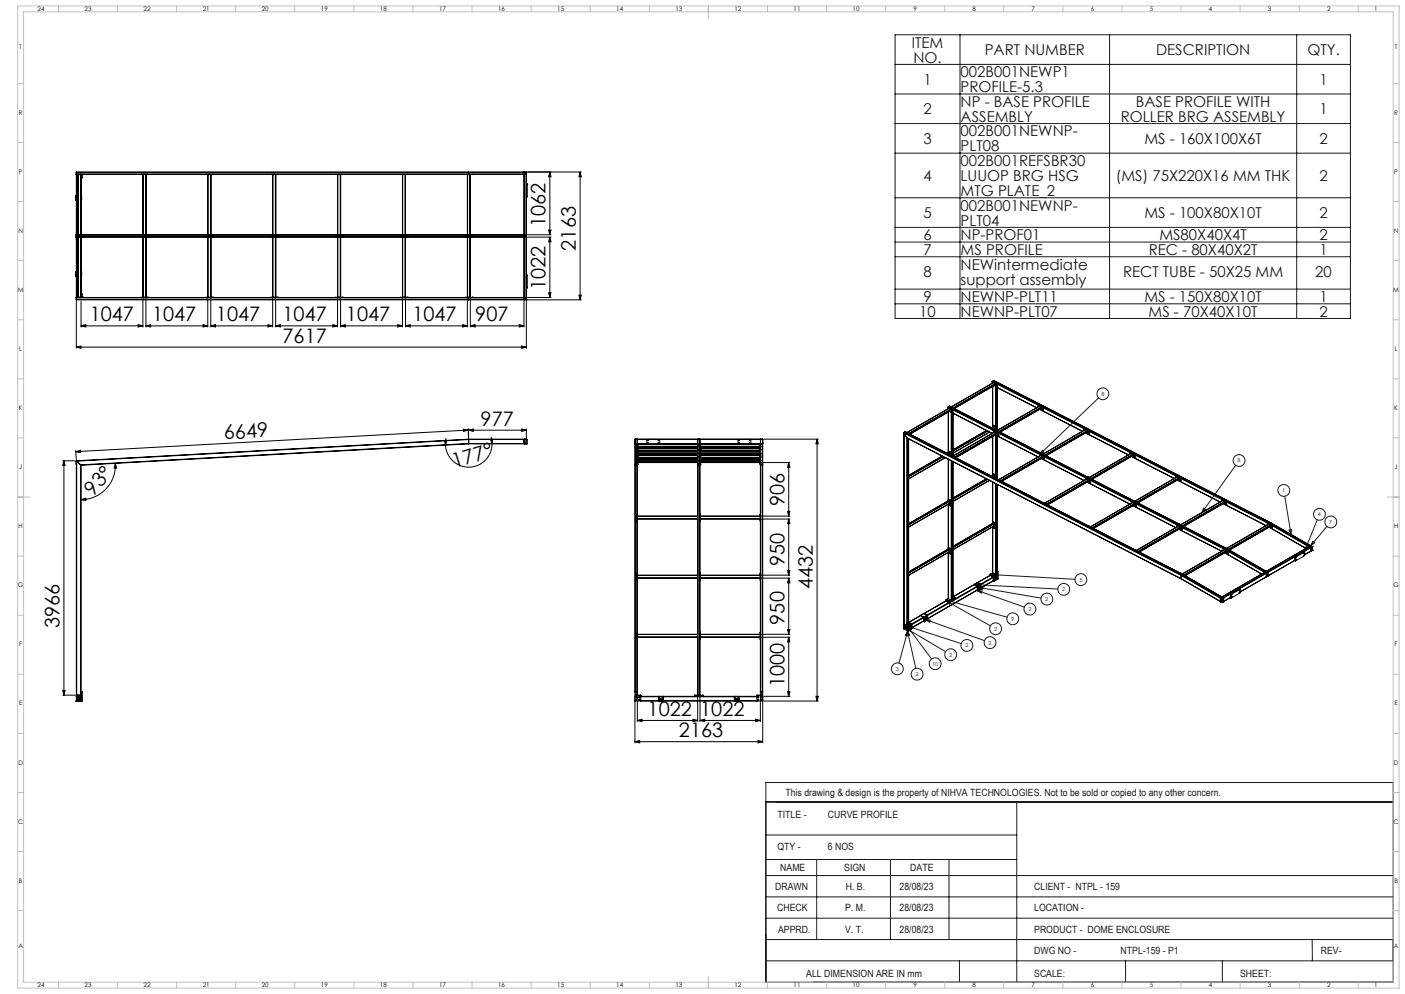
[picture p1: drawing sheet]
<svg xmlns="http://www.w3.org/2000/svg" width="1189mm" height="841mm" viewBox="0 0 1189 841" stroke-linecap="round" stroke-linejoin="round" font-family="sans-serif">
<g fill="none" stroke="#000" stroke-width=".85">
<path d="M465 146v53M465 146l1 4h-2zM491 146l1 4h-2zM491 146v108M492 146h-46M446 199h20M464 195h2l-1 4zM446 201h20M465 201v51M465 201l1 4h-2zM65 255v40M69 255v22"/>
<path d="M121 253v24M123 253v24M176 253v24M178 253v24M231 253v24M233 253v24M286 253v24M288 253v24M341 253v24M343 253v24M395 253v24M398 253v24"/>
<path d="M443 255v22M445 255v40M446 252h20M446 254h46M464 248h2l-1 4zM490 250h2l-1 4zM69 276l4-1v2zM69 276h52M117 275l4 1-4 1zM123 276l4-1v2zM123 276h53M172 275l4 1-4 1z"/>
<path d="M178 276l4-1v2zM178 276h53M227 275l4 1-4 1zM233 276l4-1v2zM233 276h53M282 275l4 1-4 1zM288 276l4-1v2zM288 276h53M337 275l4 1-4 1zM343 276l4-1v2zM343 276h52M392 275l3 1-3 1z"/>
<path d="M398 276l4-1v2zM398 276h45M439 275l4 1-4 1zM65 294l4-1v2zM65 294h380M441 293l4 1-4 1zM376 373h2l-1 4zM378 371l-1 6M392 363l4 1-4 1zM396 363l1 8v-8M396 364l-332 18M397 364l4-1v2z"/>
<path d="M397 364h48M415 372l2-1-1 5zM416 370v6M416 376a20 20 0 0 1-19 19 20 20 0 0 1-20-18M441 363l4 1-4 1zM445 363v8M646 372h46M691 372l1 4h-2zM691 372v221M53 390h11M54 390l1 4h-2zM54 390v198"/>
<path d="M64 381l1 8M64 382l4-1v2zM98 392l1 4h-2zM98 392v2a29 29 0 0 1-29 29M644 391h24M667 391l1 4h-2zM667 391v46M69 423l4-2v2zM644 437h24M644 439h24M666 433h2l-1 4zM667 439l1 4h-2z"/>
<path d="M667 439v48M644 487h24M644 489h24M666 483h2l-1 4zM667 489l1 4h-2zM667 489v48M644 537h24M644 539h24M666 533h2l-1 4zM667 539l1 4h-2zM667 539v50M53 584h2l-1 4z"/>
<path d="M53 588h11M537 589v40M539 589v22M590 589v22M592 589v22M643 589v22M645 589v40M646 589h22M646 593h46M666 585h2l-1 4zM690 589h2l-1 4zM539 610l4-1v2z"/>
<path d="M539 610h51M586 609l4 1-4 1zM592 610l4-1v2zM592 610h51M639 609l4 1-4 1zM537 628l4-1v2zM537 628h108M641 627l4 1-4 1zM648 678v153"/>
</g>
<g fill="none" stroke="#191924" stroke-width=".85">
<path d="M757 29h386v240h-386zM812 29v240M939 29v240M1097 29v240M757 54h386M757 80h386M757 105h386M757 130h386M757 167h386M757 192h386M757 205h386M757 217h386"/>
<path d="M757 245h386M757 257h386M930 337l-50 48M882 381l1 2-3 2zM1046 394l-29 40M1087 420l6 32M1019 430l1 1-3 3zM1115 440l-11 27M1091 448h2v4zM1111 458l2 1-4 3zM1123 445l-14 17M1104 463l2 1-2 3z"/>
<path d="M824 495l71 3M824 495l4-1v2zM827 500l40 14M827 500h4v2zM828 497l53 9M828 497h4v2zM838 486l72 4M838 486l4-1v2zM801 508l51 14M801 508h4l-1 2zM801 508l37 22M801 508l4 1-1 2z"/>
<path d="M765 530l35 21M765 530l4 2-1 1zM765 529l49 16M765 529h4l-1 2zM768 530l20 28M768 530l3 3-2 1zM768 534l7 32M768 534l2 3-2 1zM768 534l-7 27M768 534v4l-2-1zM783 524l50 18M783 524l4 1v1z"/>
<path d="M648 662h531v169h-531zM648 678h531M860 678v153M648 706h212M648 727h212M691 727v68M754 727v68M803 727v68M648 759h531M648 741h531M648 777h531M648 795h531"/>
<path d="M1110 795l1 18M648 813h531M812 813v18M953 813v18M1034 813v18"/>
<circle cx="933" cy="333" r="5"/>
<circle cx="1049" cy="390" r="5"/>
<circle cx="1086" cy="415" r="5"/>
<circle cx="1117" cy="435" r="5"/>
<circle cx="1126" cy="442" r="5"/>
<circle cx="900" cy="499" r="5"/>
<circle cx="915" cy="490" r="5"/>
<circle cx="872" cy="515" r="5"/>
<circle cx="886" cy="507" r="5"/>
<circle cx="843" cy="532" r="5"/>
<circle cx="857" cy="524" r="5"/>
<circle cx="805" cy="554" r="5"/>
<circle cx="818" cy="546" r="5"/>
<circle cx="838" cy="544" r="5"/>
<circle cx="759" cy="566" r="5"/>
<circle cx="776" cy="570" r="5"/>
<circle cx="791" cy="562" r="5"/>
</g>
<g fill="none" stroke="#c0c0c0" stroke-width=".85">
<path d="M15 5h1169v831h-1169zM20 10h1159v821h-1159zM49 5v5M99 5v5M149 5v5M199 5v5M249 5v5M299 5v5M349 5v5M399 5v5M449 5v5M499 5v5"/>
<path d="M549 5v5M599 5v10M649 5v5M699 5v5M749 5v5M799 5v5M849 5v5M899 5v5M949 5v5M999 5v5M1049 5v5M1099 5v5"/>
<path d="M1149 5v5M15 71h5M1179 71h5M15 121h5M1179 121h5M15 171h5M1179 171h5M15 221h5M1179 221h5M15 271h5M1179 271h5M15 321h5"/>
<path d="M1179 321h5M15 371h5M1179 371h5M15 421h10M1174 421h10M15 471h5M1179 471h5M15 521h5M1179 521h5M15 571h5M1179 571h5M15 621h5"/>
<path d="M1179 621h5M15 671h5M1179 671h5M15 721h5M1179 721h5M15 771h5M1179 771h5M49 831v5M99 831v5M149 831v5M199 831v5M249 831v5"/>
<path d="M299 831v5M349 831v5M399 831v5M449 831v5M499 831v5M549 831v5M599 826v10M649 831v5M699 831v5M749 831v5M799 831v5M849 831v5"/>
<path d="M899 831v5M949 831v5M999 831v5M1049 831v5M1099 831v5M1149 831v5"/>
</g>
<g fill="#000">
<path d="M490 250h2l-1 4zM491 146l1 4h-2z"/>
<path d="M117 275l4 1-4 1zM69 276l4-1v2zM282 275l4 1-4 1zM233 276l4-1v2z"/>
<path d="M123 276l4-1v2zM172 275l4 1-4 1zM178 276l4-1v2zM227 275l4 1-4 1zM288 276l4-1v2zM337 275l4 1-4 1zM343 276l4-1v2zM392 275l3 1-3 1z"/>
<path d="M398 276l4-1v2zM439 275l4 1-4 1z"/>
<path d="M441 293l4 1-4 1zM65 294l4-1v2z"/>
<path d="M376 373h2l-1 4zM415 372l2-1-1 5z"/>
<path d="M392 363l4 1-4 1zM64 382l4-1v2z"/>
<path d="M441 363l4 1-4 1zM397 364l4-1v2z"/>
<path d="M691 372l1 4h-2zM690 589h2l-1 4z"/>
<path d="M54 390l1 4h-2zM53 584h2l-1 4zM465 146l1 4h-2zM464 195h2l-1 4zM465 201l1 4h-2zM464 248h2l-1 4zM667 391l1 4h-2zM666 433h2l-1 4zM667 439l1 4h-2zM666 483h2l-1 4zM667 489l1 4h-2zM666 533h2l-1 4zM667 539l1 4h-2zM666 585h2l-1 4z"/>
<path d="M69 423l4-2v2zM98 392l1 4h-2z"/>
<path d="M539 610l4-1v2zM586 609l4 1-4 1zM592 610l4-1v2zM639 609l4 1-4 1zM537 628l4-1v2zM641 627l4 1-4 1z"/>
</g>
<path d="M882 381l1 2-3 2zM1019 430l1 1-3 3zM1091 448h2v4zM1104 463l2 1-2 3zM1111 458l2 1-4 3zM783 524l4 1v1zM768 534v4l-2-1zM768 534l2 3-2 1zM768 530l3 3-2 1zM765 530l4 2-1 1zM765 529h4l-1 2zM801 508l4 1-1 2zM801 508h4l-1 2zM827 500h4v2zM828 497h4v2zM824 495l4-1v2zM838 486l4-1v2z" fill="#191924"/>
<g fill="none" stroke="#000" stroke-width=".85">
<path d="M65 146v107M65 150v1M65 148v50M66 148v50M68 148v50M69 150h.1M69 148v50M69 148h.1M69 148v2M70 148h.1M119 148h.1M119 148h6"/>
<path d="M121 148v50M123 148v50M125 148h.1M174 148h.1M174 148h6M176 148v50M178 148v50M180 148h.1M229 148h.1M229 148h6M231 148v50M233 148v50"/>
<path d="M235 148h.1M284 148h.1M284 148h6M286 148v50M288 148v50M290 148h.1M339 148h.1M339 148h6M341 148v50M343 148v50M345 148h.1M394 148h.1"/>
<path d="M394 148h5M395 148v50M396 148v50M397 146v1M397 147h.1M398 148v50M399 148h-335h6M399 148h44v51h-44M399 148h1M399 148h.1M400 148h.1M443 146h1"/>
<path d="M443 146h-378h380M443 146h.1M444 146v108M444 146h1M445 146h.1M445 146v108M445 147v52M445 147h-380v1M445 146v1M445 156h1v11h-1M64 169h.1M64 170h1"/>
<path d="M65 166v4M65 166h-1v3M69 166v3v1M69 170h.1M65 199h380M65 196h.1M69 196h.1M70 198h.1M70 198l-6 1h335M70 198v1M119 198v1M119 198h6"/>
<path d="M125 198h.1M125 198v1M174 198v1M174 198h6M180 198h.1M180 198v1M229 198v1M229 198h6M235 198h.1M235 198v1M284 198v1M284 198h6"/>
<path d="M290 198h.1M290 198v1M339 198v1M339 198h6M345 198h.1M345 198v1M394 198v1M394 198h5M397 199h.1M397 199v1M399 198h1M399 198v1"/>
<path d="M400 198v1M400 198h.1M445 199v1M65 203h.1M65 201v51M66 201v51M68 201v51M69 203h.1M69 201v51M70 201h.1M119 201h.1M119 201h6"/>
<path d="M121 201v51M123 201v51M125 201h.1M174 201h.1M174 201h6M176 201v51M178 201v51M180 201h.1M229 201h.1M229 201h6M231 201v51M233 201v51"/>
<path d="M235 201h.1M284 201h.1M284 201h6M286 201v51M288 201v51M290 201h.1M339 201h.1M339 201h6M341 201v51M343 201v51M345 201h.1M394 201h.1"/>
<path d="M394 201h5M395 201v51M396 201v51M397 200v1M397 201h-333h6M398 201v51M399 201h.1M399 201h44v51h-379h6M399 201h1M400 201h.1M445 200v52M445 200h-380v1"/>
<path d="M64 230v4h1M64 230h.1M64 230h1M65 230v4M69 230v4M69 234h.1M445 233h1v11h-1M65 253l378 1M65 253h380M65 249h.1M65 252h380M69 249h.1"/>
<path d="M69 252h.1M69 251v1M69 249v2M69 251h.1M70 252h.1M119 252h.1M119 252h6M125 252h.1M174 252h.1M174 252h6M180 252h.1M229 252h.1"/>
<path d="M229 252h6M235 252h.1M284 252h.1M284 252h6M290 252h.1M339 252h.1M339 252h6M345 252h.1M394 252h.1M394 252h5M397 252v1M397 253h.1"/>
<path d="M399 252h1M400 252h.1M443 254h.1M443 254h1M444 254h1M445 254h.1M445 253v1M445 252v1M840 323v1M840 323l4 2M840 323h.1M840 327v34"/>
<path d="M840 323l235 121v-1M840 323l235 120M840 327v33M841 324h.1M841 324l-36 20M841 324h1M841 322l235 121M841 322h.1M841 322l-1 1M842 326l2 1M842 326v1M842 324l1 1"/>
<path d="M842 324l-36 21M842 327l35 18M842 327v37M843 325h.1M843 325l-36 20M843 327v37M844 325h.1M844 327h.1M844 325v2M844 328v36M802 345v1M802 345h.1"/>
<path d="M802 345l4 2M802 344v1M803 344v1l234 120M803 349l-1 34M803 344l234 121M803 345h.1M803 345l-36 21M803 345l2 1M804 344h.1M804 344l234 120M804 344h-1M804 344l4 2"/>
<path d="M804 348l2 1M804 348l1 1M805 346h.1M805 346l-36 21-1-1M805 349h.1M805 349l35 18M805 344h.1M805 349v36M805 344l1 1M805 346v1M805 346l-36 21M805 347l-35 20"/>
<path d="M806 347h.1M806 347v2M806 349h.1M806 350v36M806 345h1M808 346l35-21zM808 346h.1M840 360h.1M840 360l2 1M879 343h.1M879 343h-1M879 343l-1 1"/>
<path d="M879 343l3 2M879 343l4 2M880 344h.1M880 344l-36 20M880 346l36 19M880 344h1M880 346l3 1M881 344v1M881 344l-36 21M881 345h.1M881 345l-35 20M881 345l-35 21"/>
<path d="M882 346h.1M882 345h1M883 345h.1M883 345h-1M883 345v2M883 347h.1M397 372h48M397 372h.1M397 372v3M397 372l-332 18M397 375v1M397 375h48"/>
<path d="M397 375l-329 18M397 376l-328 18M444 375h.1M443 372v3M444 372h1M444 372h-1M445 372h.1M445 375h.1M445 372v3M445 375v1M445 372h1v4h-49M537 375v1"/>
<path d="M537 372h108M537 375l1 210M537 376h108M537 375h10M537 372v3M537 376v217M537 375h.1M538 372h-1M538 372l-1 3M539 372v213M539 372v3M539 375h.1"/>
<path d="M539 376v212l3 1M539 378h.1M539 378h1M540 377h.1M540 378h.1M540 380h.1M540 378v2M540 379h50M540 376h50M540 376v1M540 377v1M547 372v4"/>
<path d="M558 375h66M558 372v4M590 377h.1M590 378h.1M590 380h.1M590 378v2M590 376v1M590 377v1M590 375l1 213M590 378h-51h51M590 372v3M590 376v212"/>
<path d="M591 375h.1M591 372h-1M591 372h.1M592 372v216M592 375h.1M592 372v3M592 378h51h-51M592 378h1M592 376v212M592 377h1M592 380h1M593 377h.1"/>
<path d="M593 378h.1M593 380h.1M593 378v2M593 379h50M593 376h50M593 376v1M593 377v1M624 372v4M635 375h10M635 372v4M643 376v212l-2 1M643 377h.1"/>
<path d="M643 378h.1M643 380h.1M644 372v213M644 372v3M645 372v3M645 372h.1M645 375v1M645 375v210M645 376v217M765 366v163M765 366h.1M765 366l235 120"/>
<path d="M765 366l235 121M765 366l2 4M766 365h.1M766 365l235 121M766 365l-1 1M766 365l4 2M767 370l233 120M767 370v159M768 371v156M769 371v155M770 367h.1M835 364l-29 17"/>
<path d="M836 365l-30 16M836 365l-30 17M840 369v33M840 361l-1 1M840 361h.1M840 369v32M840 361l1 1M841 362h.1M841 362h-1M841 362v1M841 365h.1M841 365v1"/>
<path d="M841 365l4 2M842 361h.1M842 361v2M842 365h.1M842 365l-36 21M842 365l2 1M842 368v37M843 364h.1M843 364l4 2M843 368l2 1M843 368v37M844 366h.1"/>
<path d="M844 366l-36 21-2-1M844 367l-35 20M844 364l1 1M844 367h.1M844 366v1M844 366l-36 21M844 369v36M845 367h.1M845 367v2M845 369h.1M845 365h.1M847 366h.1"/>
<path d="M917 363v1M917 363h.1M917 363l4 2M919 364l-36 20M919 364h1M919 366l36 19M919 366l2 1M920 364v1M920 364l-36 21M920 365h.1M920 365l-36 20M921 366h.1"/>
<path d="M921 365h1M922 367h-1M922 365v2M922 367h.1M64 390l1 3M64 390h1M65 390h.1M65 390v203M65 390l3 3M65 390v198M68 393l1 1M68 393v196"/>
<path d="M69 394v191M537 393h2M539 381h.1M539 387h.1M539 390h.1M539 384h.1M539 393h.1M539 393h1M539 384h1M539 381h1M539 387h1M539 390h1"/>
<path d="M540 381h.1M540 386h.1M540 387h.1M540 389h.1M540 390h.1M540 383h.1M540 381v2M540 384h.1M540 392h.1M540 390v2M540 393h.1M540 382h50"/>
<path d="M540 391h50M540 387h50M540 388h50M540 385h50M540 380v1M540 383v1M540 386v1M540 389v1M540 392v1M540 384h50M590 392h.1M590 390v2"/>
<path d="M590 393h.1M590 381h.1M590 386h.1M590 387h.1M590 389h.1M590 390h.1M590 383h.1M590 381v2M590 384h.1M590 380v1M590 383v1M590 386v1"/>
<path d="M590 389v1M590 392v1M590 393h2M590 384h-51l1 2M590 384v2M590 387v2M590 387h-51l1 2M590 381h-51h51M590 390h-51h51M592 390h51h-51M592 381h51h-51M592 384l1 2"/>
<path d="M592 387l1 2M592 393h1M592 384h1M592 381h1M592 387h1M592 390h1M592 392h1M592 383h1M592 386h1M592 389h1M593 392h.1M593 390v2"/>
<path d="M593 393h.1M593 383h.1M593 381v2M593 384h.1M593 386h.1M593 387h.1M593 389h.1M593 390h.1M593 381h.1M593 382h50M593 391h50M593 387h50"/>
<path d="M593 388h50M593 385h50M593 380v1M593 383v1M593 386v1M593 389v1M593 392v1M593 384h50M643 392h.1M643 393h.1M643 383h.1M643 384h.1"/>
<path d="M643 386h.1M643 384h-51M643 387h.1M643 389h.1M643 387h-51M643 390h.1M643 381h.1M643 393h2M798 386l-29 17M800 387l-31 18M802 389v35M803 383h.1"/>
<path d="M803 383h-2h2M803 381h.1M803 381l-1 1M803 381l1 1M803 383l-1 1M803 383v1M804 382v1M804 382h.1M804 383v2M804 383h.1M805 390v118M805 385h.1"/>
<path d="M805 385l4 2M806 391v116M806 383l31-17-31 17M809 387h.1M879 387l-37-19 36 19M880 385l4 2M880 385v1M880 385h.1M881 385h.1M881 388l36 19M881 385l-36 21M881 385l2 1"/>
<path d="M881 384h.1M881 384l4 2M882 388l2 1M883 386h.1M883 386l-36 21-2-1M883 384h.1M883 386v1M883 384l1 1M883 386l-36 21M883 387h.1M883 387l-35 20M884 387h.1"/>
<path d="M884 387v2M884 389h.1M884 388v1M884 385h.1M885 386l35-21zM885 386h.1M956 383v1M956 383h.1M956 383l4 2M957 383h.1M957 383l-36 21M957 386l37 19"/>
<path d="M957 383l2 1M958 386l36 19M958 386l2 1M959 384h.1M959 384l-36 21M959 384v1M959 385h.1M959 385l-35 20M960 385h.1M960 387h.1M960 385v2M769 402l28-16-28 16"/>
<path d="M835 405l-29 16M835 405l-29 17M836 406l-30 17M840 408v35M840 402l-1 1M840 402h.1M840 408v33M840 402h1M840 401h.1M840 401h2M841 402v1M841 402l-1 1"/>
<path d="M841 403v1M841 403h-1M842 401v1M842 401h.1M842 402v2M842 402h.1M842 409v77M843 409v75M844 405h.1M844 410v73M844 405l4 2M848 407h.1"/>
<path d="M919 404v1M919 405v1M919 405l4 2M920 405h.1M920 408l36 18M920 405l-36 21 1 1 36-21M920 405l1 1M920 404h.1M920 404l4 2M921 408h2M921 406h1M921 404h.1"/>
<path d="M921 404l2 1M922 406v1M922 406l-36 21M922 407h.1M922 407l-36 20M923 407h.1M923 406v1M923 407v1M923 409h.1M923 408h.1M923 405h.1M924 406h.1"/>
<path d="M995 403v1M995 403h.1M995 403l4 2M996 403h.1M996 406l37 19M996 403l-36 21M996 403l2 1M997 406l2 1M998 404h.1M998 404l-36 21M998 404v1M998 405h.1"/>
<path d="M998 405l-35 20M999 405h.1M999 405v2M999 407h.1M540 435h.1M540 435v6M540 437h50M540 439h50M590 435v6M590 435h.1M592 435h1M593 435v6"/>
<path d="M593 437h50M593 439h50M643 435h.1M802 427l2 1M802 427v38M803 424h.1M803 424l-34 19M803 422h.1M803 422h-1M803 422l1 1M803 424l-34 20M803 423h.1"/>
<path d="M803 426h.1M803 426l-34 20M803 424v2M804 428h.1M804 423h.1M804 423v5M806 424l31-18-31 18M883 425h.1M883 425l4 2M887 427h.1M958 424l-1 2M958 424h-1"/>
<path d="M958 424l3 2M958 424h.1M959 425h.1M959 425l-36 21 1 1 36-21M959 425l1 1M959 428l36 18-36-18M959 424h.1M959 424l4 2M959 427l2 2M960 426h.1M960 424h.1M960 424l2 1"/>
<path d="M960 426v1M960 426l-35 21M960 427h.1M960 427l-35 20M961 427h.1M961 426l1 1M961 426h.1M962 427v1M962 428l-1 1M962 427h.1M962 428v1M962 428h.1"/>
<path d="M962 425h.1M963 426h.1M1034 423h.1M1034 423v1M1034 423l4 2M1035 423h.1M1035 426l36 19M1035 423l-36 21M1035 423l2 1M1036 426l2 1M1037 424h.1M1037 424l-36 21"/>
<path d="M1037 424v1M1037 425h.1M1037 425l-35 20M1038 425h.1M1038 425v2M1038 427h.1M540 441h.1M590 441h.1M592 441h1M593 441h-1M643 441h.1M840 446v39"/>
<path d="M840 446h.1M840 443l-34 19M840 443h.1M840 443h1M840 446l2 1M840 441v1M840 441h.1M840 441l2 1M841 443h.1M841 443l-35 20M841 443v2M842 442v1"/>
<path d="M842 442h.1M842 447h.1M842 443v4M842 443h.1M922 445h.1M922 445l4 2M925 447h1M926 447h.1M996 445v1M996 444h.1M996 444l4 2M997 445h.1"/>
<path d="M997 445l-35 21M998 448l36 18M998 445l-36 21h1l36-20M998 445l1 1M998 443h.1M998 443l4 2M998 447l3 1M999 446h.1M999 444h.1M999 444l2 1M999 446v1M999 446l-36 21"/>
<path d="M999 447h.1M999 447l-35 20M1000 447h.1M1000 446v1M1000 446h.1M1000 447l1 1M1001 447h-1M1001 448l-1 1M1001 448h.1M1001 445h.1M1002 445h.1M1002 445v1"/>
<path d="M1073 443v1M1073 443h.1M1073 443l4 2M1074 443h.1M1074 446h1M1074 443l-36 21M1074 443l1 1M1075 446l2 1M1075 446h.1M1075 446l30 18M1075 443l34 20M1075 444h1"/>
<path d="M1075 444l-36 21-1-1M1076 444v1M1076 444l-36 21M1076 443l34 20M1076 443h-1M1077 445h.1M1077 445l31 18M1077 447h.1M1077 445v2M802 468l2 1M803 463h.1M802 467l1 39"/>
<path d="M803 465h.1M803 465l-34 19M803 463l1 1M803 465l-34 20M803 468h.1M803 467l-34 20M803 467h.1M803 465v2M804 469h.1M804 464h.1M804 464v5M806 465l35-20z"/>
<path d="M960 465h.1M960 465l4 2M964 467h.1M1035 464v2M1035 464l4 2M1035 464h.1M1036 465h.1M1036 468h1M1036 465l-36 21M1036 465l2 1M1037 463h.1M1037 463l4 2"/>
<path d="M1037 468h.1M1037 468v-1l2 1M1037 468l31 18M1037 465l35 20M1038 466h.1M1038 466l-36 20h-2M1038 464h.1M1038 466v1M1038 466l-36 21M1038 467h.1M1038 467l-35 20M1038 464l35 20"/>
<path d="M1038 464l-1 1M1039 466h.1M1039 466v1M1039 467v1M1039 467l31 17M1039 468h.1M1040 465h1M1041 465l35-20zM1041 466h.1M1041 465v1M1041 465h.1M1096 472v-1v3v1"/>
<path d="M1096 472v3M1097 472h.1M1097 474h.1M1103 470h.1M1104 467h.1M1104 467l-8 5M1104 467v3l-8 5M1109 466h.1M1109 462h.1M1109 462l-76 44M1109 462h1M1110 463h.1"/>
<path d="M1110 463h-1v3M1110 466h.1M1110 466h-1M1110 462l1 1M1110 462l-76 44M1111 463h.1M1111 466h.1M1111 465l-1 1M1111 466l-7 3 5-3M1111 463l-77 44M1111 463v3M540 485h.1"/>
<path d="M540 491h.1M540 485v6M540 487h50M540 489h50M590 491h.1M590 485v6M590 485h.1M592 485h1M592 491h1M593 491h-1M593 485v6M593 487h50"/>
<path d="M593 489h50M643 485h.1M643 491h.1M824 495l3 1M824 495h.1M827 499v1M827 496h.1M827 493h.1M827 500h.1M827 496v4M827 493l-3 2M827 493l3 1"/>
<path d="M827 500h1M828 497h.1M828 498h1l-1 1zM828 498h.1M829 498h.1M829 496h.1M829 496v1M830 494v1M830 494l-3 2M830 498h.1M830 495l-3 1M830 498l-3 2"/>
<path d="M830 495v3M830 498l-2 2M838 486l3 2M838 486v1M838 487l-11 6M838 486l2 1M838 487l2 1M839 486h.1M840 485l-2 1M840 485l2 1M840 488l-10 6M840 487h1"/>
<path d="M840 487h1zM840 488h1M840 487v1M841 492h.1M841 491l-11 7M841 489l-11 6M841 488h.1M841 488v3M841 491l-11 6M841 487v1M841 487h.1M841 488v4"/>
<path d="M842 490v1M842 490h.1M842 488v1M842 489h.1M842 486l-1 1M843 486v1M843 484h.1M843 484v2M843 487l-2 1M843 487h.1M843 484v3M844 488h.1"/>
<path d="M844 489v1M844 489h.1M844 487v1M844 486h.1M844 484h.1M844 483h.1M844 483l-1 1M844 484v1M844 483h1M845 483v7l-4 2v-4M845 483l-2 1M999 485h.1"/>
<path d="M999 485l4 2M1000 487l34 20v-1M1000 487v3M1000 490h.1M1000 490l34 20M1000 486v1M1000 486l34 20M1001 486h.1M1001 486l34 20M1001 486h-1M1002 487h1M1003 487h.1"/>
<path d="M1050 499l-1-1-8 5M1050 499l-8 4M1050 499v3l-8 4M1070 484l-36 21-33-19M1072 488h.1M1072 485v3M1073 484h.1M1073 484l-1 1v3M1073 484v3M1073 487l-1 1M1073 484l-1 1M1073 487h.1"/>
<path d="M1073 487l23-13-46 27M782 519l-3 2M782 519l3 2M801 508l3 1 23-13-45 26M801 507v1M801 508l-19 11M801 508h.1M801 508l2 2M801 508l2 1M801 507h1zM803 506l-2 2M803 506l2 2"/>
<path d="M803 510h1M803 509h1M803 509v1M803 510l-19 11M804 509v1M805 508h.1M806 507l-1 1M807 505l18-10-18 10 1 1M807 506h1zM808 507l-4 3M808 506v1M808 506l-4 3"/>
<path d="M1033 509h.1M1033 506v3M1033 506h.1M1033 506h1M1033 509l1 1M1034 506v1M1034 507h.1M1034 510h.1M1034 507v3M1035 506l1 3-2 1M1035 509h.1M1035 506l-1 1"/>
<path d="M1035 509l-1 1M1035 506h.1M1035 506v3M1035 509l6-3-7 4M1041 503h1M1041 503v3h1M1042 503v3M1042 505h.1M540 535h.1M540 535v6M540 539h50M540 537h50"/>
<path d="M590 535v6M590 535h.1M592 535h1M593 535v6M593 539h50M593 537h50M643 535h.1M765 528h.1M765 529h.1M765 532h.1M765 529v3M765 529l3 1"/>
<path d="M765 528l2 1M765 529l2 1M765 529v3h1M765 529l3 2M765 532h1M767 533h1M767 533h.1M767 530l-2 2M767 529l1 1M767 529h.1M768 530h.1M768 533h-1"/>
<path d="M768 531l-2 1M768 533v1M768 534h.1M768 527v6M768 527v1M768 527h.1M768 528h.1M768 528v6M769 528h.1M769 529v1M769 529h.1M769 527h.1"/>
<path d="M769 527v1M769 531h.1M769 533h.1M769 526l-1 1M769 526v1M769 526l2 2M769 532h.1M769 526h.1M769 532v1M769 527h1M769 527h-1M770 527h-2"/>
<path d="M770 529h.1M770 528h.1M770 527v2M770 527v1M771 532h.1M771 531h.1M771 530h.1M771 531v1M771 528h-1M771 528h.1M771 528l-1 1M771 528h1"/>
<path d="M771 528l11-6-10 6M772 528v1M772 528l-2 1M772 529v3l-4 2M779 521h.1M779 521l-10 5M779 521l3 1M781 526h1M782 522h.1M782 525l-10 6M782 525h.1M782 526h.1"/>
<path d="M782 522v4M782 523h.1M782 523v1M783 524v1M783 524h.1M783 524h1M784 522v1zM784 524h-1M784 524l-1 1v-1M784 522v1M784 522h.1M785 521v3"/>
<path d="M785 521l-3 1M785 524l42-25zM785 524h.1M785 524l-3 2M540 541h.1M590 541h.1M592 541h1M593 541h-1M643 541h.1M64 593h.1M64 593v1M64 594h.1"/>
<path d="M64 594h2M64 593h2M65 588h.1M65 589h.1M65 593h1h-1v-4h3v4h1M65 588h4M65 588v1M65 589h3M65 589v1M66 593h.1M66 592h.1M66 592v1"/>
<path d="M66 591h.1M66 592v-2h1v3M66 591v1M66 593v1M66 590v2M66 592h1M66 590h1M66 590h.1M67 593h.1M67 593v1M67 594h.1M67 590h.1"/>
<path d="M67 592h.1M67 590v2M67 594h2M67 593h2M67 591v1M67 591h.1M67 592v1M68 589l1 1M68 589h1M69 589h.1M69 585h.1M69 593h.1"/>
<path d="M69 588v1M69 585v3M69 589v4M69 588h.1M69 593v1M69 585v8M537 593h1M537 593h20M538 585h-1M538 585h1M539 585h.1M539 588h3"/>
<path d="M542 588v5M542 589h.1M542 588v1M542 593h.1M542 593h15M542 589h46M542 590h15M557 589v5M557 593h.1M557 589h.1M557 594h4M557 593h4"/>
<path d="M557 593v1M558 591h.1M558 592h2v1h-2zM559 592v1M559 592h.1M559 593h.1M559 592h1M559 593h1M560 592h.1M560 593h.1M560 592h-1M560 591h.1"/>
<path d="M560 592v1M561 593h.1M561 594h.1M561 589h.1M561 593h60M561 590h60M561 589v5M588 589h.1M588 588v1M588 588h7M588 589h7M595 589h.1"/>
<path d="M595 588v1M595 589h45M621 593h.1M621 589h.1M621 589v5M622 594h.1M622 594h3M622 593h3M622 591h.1M623 591h.1M623 592h1v1h-1zM623 592v1"/>
<path d="M623 592h.1M623 593h.1M623 592h1M623 593h1M624 592h.1M624 593h.1M624 591h.1M624 592v1M625 591h.1M625 593h.1M625 594h.1M625 589h.1"/>
<path d="M625 593h15M625 590h15M625 589v5M641 589h.1M640 593h1M641 588l-1 5M641 589h-1M641 588h2M641 588v1M644 585h-1M644 585h1M645 593h.1"/>
<path d="M645 593h-20"/>
<circle cx="843" cy="326" r=".1"/>
<circle cx="806" cy="347" r=".1"/>
<circle cx="548" cy="373" r=".2"/>
<circle cx="548" cy="375" r=".2"/>
<circle cx="557" cy="375" r=".2"/>
<circle cx="557" cy="373" r=".2"/>
<circle cx="626" cy="373" r=".2"/>
<circle cx="626" cy="375" r=".2"/>
<circle cx="634" cy="373" r=".2"/>
<circle cx="634" cy="375" r=".2"/>
<circle cx="841" cy="361" r=".1"/>
<circle cx="803" cy="383" r=".1"/>
<circle cx="883" cy="387" r=".1"/>
<circle cx="960" cy="386" r=".1"/>
<circle cx="841" cy="402" r=".1"/>
<circle cx="922" cy="407" r=".1"/>
<circle cx="998" cy="406" r=".1"/>
<circle cx="803" cy="427" r=".1"/>
<circle cx="1037" cy="426" r=".1"/>
<circle cx="841" cy="446" r=".1"/>
<circle cx="1076" cy="445" r=".1"/>
<circle cx="803" cy="464" r=".1"/>
<circle cx="1039" cy="467" r=".1"/>
<circle cx="1103" cy="468" r=".2"/>
<circle cx="828" cy="497" r=".4"/>
<circle cx="829" cy="496" r=".4"/>
<circle cx="1049" cy="500" r=".2"/>
<circle cx="803" cy="508" r=".2"/>
<circle cx="1043" cy="503" r=".2"/>
<circle cx="1049" cy="501" r=".2"/>
<circle cx="783" cy="523" r=".4"/>
<circle cx="538" cy="586" r=".4"/>
<circle cx="538" cy="588" r=".4"/>
<circle cx="538" cy="588" r=".2"/>
<circle cx="538" cy="586" r=".2"/>
<circle cx="538" cy="592" r=".4"/>
<circle cx="539" cy="590" r=".4"/>
<circle cx="539" cy="590" r=".2"/>
<circle cx="539" cy="592" r=".2"/>
<circle cx="541" cy="590" r=".4"/>
<circle cx="541" cy="590" r=".2"/>
<circle cx="541" cy="592" r=".2"/>
<circle cx="541" cy="592" r=".4"/>
<circle cx="558" cy="591" r=".4"/>
<circle cx="558" cy="591" r=".5"/>
<circle cx="560" cy="591" r=".5"/>
<circle cx="560" cy="591" r=".4"/>
<circle cx="622" cy="591" r=".4"/>
<circle cx="622" cy="591" r=".5"/>
<circle cx="624" cy="591" r=".5"/>
<circle cx="624" cy="591" r=".4"/>
<circle cx="642" cy="592" r=".4"/>
<circle cx="642" cy="590" r=".2"/>
<circle cx="642" cy="592" r=".2"/>
<circle cx="642" cy="590" r=".4"/>
<circle cx="644" cy="590" r=".4"/>
<circle cx="644" cy="592" r=".4"/>
<circle cx="644" cy="590" r=".2"/>
<circle cx="644" cy="592" r=".2"/>
<circle cx="644" cy="586" r=".4"/>
<circle cx="644" cy="588" r=".4"/>
<circle cx="644" cy="588" r=".2"/>
<circle cx="644" cy="586" r=".2"/>
</g>
<g font-size="16.9">
<text x="462" y="192" transform="rotate(-90 462 192)">1062</text>
<text x="487" y="212" transform="rotate(-90 487 212)">2163</text>
<text x="462" y="245" transform="rotate(-90 462 245)">1022</text>
<text x="76" y="272">1047</text>
<text x="129" y="272">1047</text>
<text x="183" y="272">1047</text>
<text x="239" y="272">1047</text>
<text x="293" y="272">1047</text>
<text x="349" y="272">1047</text>
<text x="402" y="272">907</text>
<text x="239" y="290">7617</text>
<text x="407" y="360">977</text>
<text x="190" y="372" transform="rotate(-3 190 372)">6649</text>
<text x="385" y="396" transform="rotate(-17 385 396)">177°</text>
<text x="79" y="420" transform="rotate(-48 79 420)">93°</text>
<text x="664" y="428" transform="rotate(-90 664 428)">906</text>
<text x="664" y="479" transform="rotate(-90 664 479)">950</text>
<text x="688" y="499" transform="rotate(-90 688 499)">4432</text>
<text x="50" y="531" transform="rotate(-90 50 531)">3966</text>
<text x="664" y="528" transform="rotate(-90 664 528)">950</text>
<text x="664" y="581" transform="rotate(-90 664 581)">1000</text>
<text x="548" y="606">1022</text>
<text x="593" y="606">1022</text>
<text x="575" y="624">2163</text>
</g>
<g font-size="12.7" fill="#191924">
<text x="772" y="40">ITEM</text>
<text x="833" y="47">PART NUMBER</text>
<text x="978" y="47">DESCRIPTION</text>
<text x="1106" y="47">QTY.</text>
<text x="773" y="53">NO.</text>
<text x="813" y="65">002B001NEWP1</text>
<text x="781" y="72">1</text>
<text x="1117" y="72">1</text>
<text x="813" y="78">PROFILE-5.3</text>
<text x="813" y="90">NP - BASE PROFILE</text>
<text x="961" y="90">BASE PROFILE WITH</text>
<text x="781" y="97">2</text>
<text x="1117" y="97">1</text>
<text x="813" y="103">ASSEMBLY</text>
<text x="949" y="103">ROLLER BRG ASSEMBLY</text>
<text x="813" y="115">002B001NEWNP-</text>
<text x="781" y="122">3</text>
<text x="968" y="122">MS - 160X100X6T</text>
<text x="1117" y="122">2</text>
<text x="813" y="128">PLT08</text>
<text x="813" y="141">002B001REFSBR30</text>
<text x="781" y="153">4</text>
<text x="813" y="153">LUUOP BRG HSG</text>
<text x="944" y="153">(MS) 75X220X16 MM THK</text>
<text x="1117" y="153">2</text>
<text x="813" y="166">MTG PLATE_2</text>
<text x="813" y="178">002B001NEWNP-</text>
<text x="781" y="185">5</text>
<text x="968" y="185">MS - 100X80X10T</text>
<text x="1117" y="185">2</text>
<text x="813" y="191">PLT04</text>
<text x="781" y="203">6</text>
<text x="813" y="203">NP-PROF01</text>
<text x="981" y="203">MS80X40X4T</text>
<text x="1117" y="203">2</text>
<text x="781" y="216">7</text>
<text x="813" y="216">MS PROFILE</text>
<text x="972" y="216">REC - 80X40X2T</text>
<text x="1117" y="216">1</text>
<text x="813" y="228">NEWintermediate</text>
<text x="781" y="234">8</text>
<text x="950" y="234">RECT TUBE - 50X25 MM</text>
<text x="1113" y="234">20</text>
<text x="813" y="241">support assembly</text>
<text x="781" y="256">9</text>
<text x="813" y="256">NEWNP-PLT11</text>
<text x="968" y="256">MS - 150X80X10T</text>
<text x="1117" y="256">1</text>
<text x="778" y="268">10</text>
<text x="813" y="268">NEWNP-PLT07</text>
<text x="972" y="268">MS - 70X40X10T</text>
<text x="1117" y="268">2</text>
</g>
<g font-size="8.5" fill="#191924">
<text x="665" y="674">This drawing &amp; design is the property of NIHVA TECHNOLOGIES. Not to be sold or copied to any other concern.</text>
<text x="658" y="692">TITLE -</text>
<text x="701" y="692">CURVE PROFILE</text>
<text x="658" y="719">QTY -</text>
<text x="701" y="719">6 NOS</text>
<text x="660" y="737">NAME</text>
<text x="714" y="737">SIGN</text>
<text x="770" y="737">DATE</text>
<text x="656" y="753">DRAWN</text>
<text x="716" y="753">H. B.</text>
<text x="761" y="753">28/08/23</text>
<text x="875" y="753">CLIENT - NTPL - 159</text>
<text x="658" y="771">CHECK</text>
<text x="715" y="771">P. M.</text>
<text x="761" y="771">28/08/23</text>
<text x="875" y="771">LOCATION -</text>
<text x="659" y="789">APPRD.</text>
<text x="715" y="789">V. T.</text>
<text x="761" y="789">28/08/23</text>
<text x="875" y="789">PRODUCT - DOME ENCLOSURE</text>
<text x="875" y="807">DWG NO -</text>
<text x="948" y="807">NTPL-159 - P1</text>
<text x="1118" y="807">REV-</text>
<text x="682" y="826">ALL DIMENSION ARE IN mm</text>
<text x="875" y="826">SCALE:</text>
<text x="1049" y="826">SHEET:</text>
</g>
<g font-size="5.3">
<text x="32" y="9">24</text>
<text x="72" y="9">23</text>
<text x="122" y="9">22</text>
<text x="172" y="9">21</text>
<text x="222" y="9">20</text>
<text x="272" y="9">19</text>
<text x="322" y="9">18</text>
<text x="372" y="9">17</text>
<text x="422" y="9">16</text>
<text x="472" y="9">15</text>
<text x="522" y="9">14</text>
<text x="572" y="9">13</text>
<text x="622" y="9">12</text>
<text x="672" y="9">11</text>
<text x="722" y="9">10</text>
<text x="773" y="9">9</text>
<text x="823" y="9">8</text>
<text x="873" y="9">7</text>
<text x="923" y="9">6</text>
<text x="973" y="9">5</text>
<text x="1023" y="9">4</text>
<text x="1073" y="9">3</text>
<text x="1123" y="9">2</text>
<text x="1163" y="9">1</text>
<text x="16" y="42">T</text>
<text x="1180" y="42">T</text>
<text x="16" y="97">R</text>
<text x="1180" y="97">R</text>
<text x="16" y="147">P</text>
<text x="1180" y="147">P</text>
<text x="16" y="197">N</text>
<text x="1180" y="197">N</text>
<text x="15" y="247">M</text>
<text x="1179" y="247">M</text>
<text x="16" y="297">L</text>
<text x="1180" y="297">L</text>
<text x="16" y="347">K</text>
<text x="1180" y="347">K</text>
<text x="16" y="397">J</text>
<text x="1180" y="397">J</text>
<text x="16" y="447">H</text>
<text x="1180" y="447">H</text>
<text x="15" y="497">G</text>
<text x="1179" y="497">G</text>
<text x="16" y="547">F</text>
<text x="1180" y="547">F</text>
<text x="16" y="597">E</text>
<text x="1180" y="597">E</text>
<text x="16" y="647">D</text>
<text x="1180" y="647">D</text>
<text x="15" y="697">C</text>
<text x="1179" y="697">C</text>
<text x="16" y="747">B</text>
<text x="1180" y="747">B</text>
<text x="16" y="802">A</text>
<text x="1180" y="802">A</text>
<text x="32" y="835">24</text>
<text x="72" y="835">23</text>
<text x="122" y="835">22</text>
<text x="172" y="835">21</text>
<text x="222" y="835">20</text>
<text x="272" y="835">19</text>
<text x="322" y="835">18</text>
<text x="372" y="835">17</text>
<text x="422" y="835">16</text>
<text x="472" y="835">15</text>
<text x="522" y="835">14</text>
<text x="572" y="835">13</text>
<text x="622" y="835">12</text>
<text x="672" y="835">11</text>
<text x="722" y="835">10</text>
<text x="773" y="835">9</text>
<text x="823" y="835">8</text>
<text x="873" y="835">7</text>
<text x="923" y="835">6</text>
<text x="973" y="835">5</text>
<text x="1023" y="835">4</text>
<text x="1073" y="835">3</text>
<text x="1123" y="835">2</text>
<text x="1163" y="835">1</text>
</g>
<g font-size="4.7" fill="#191924">
<text x="932" y="335">8</text>
<text x="1047" y="391">8</text>
<text x="1085" y="417">1</text>
<text x="1115" y="437">4</text>
<text x="1125" y="443">7</text>
<text x="913" y="492">5</text>
<text x="899" y="500">2</text>
<text x="885" y="509">2</text>
<text x="870" y="517">2</text>
<text x="856" y="525">9</text>
<text x="841" y="534">2</text>
<text x="837" y="545">2</text>
<text x="817" y="548">2</text>
<text x="803" y="556">2</text>
<text x="789" y="563">10</text>
<text x="758" y="568">3</text>
<text x="775" y="572">2</text>
</g>
</svg>
